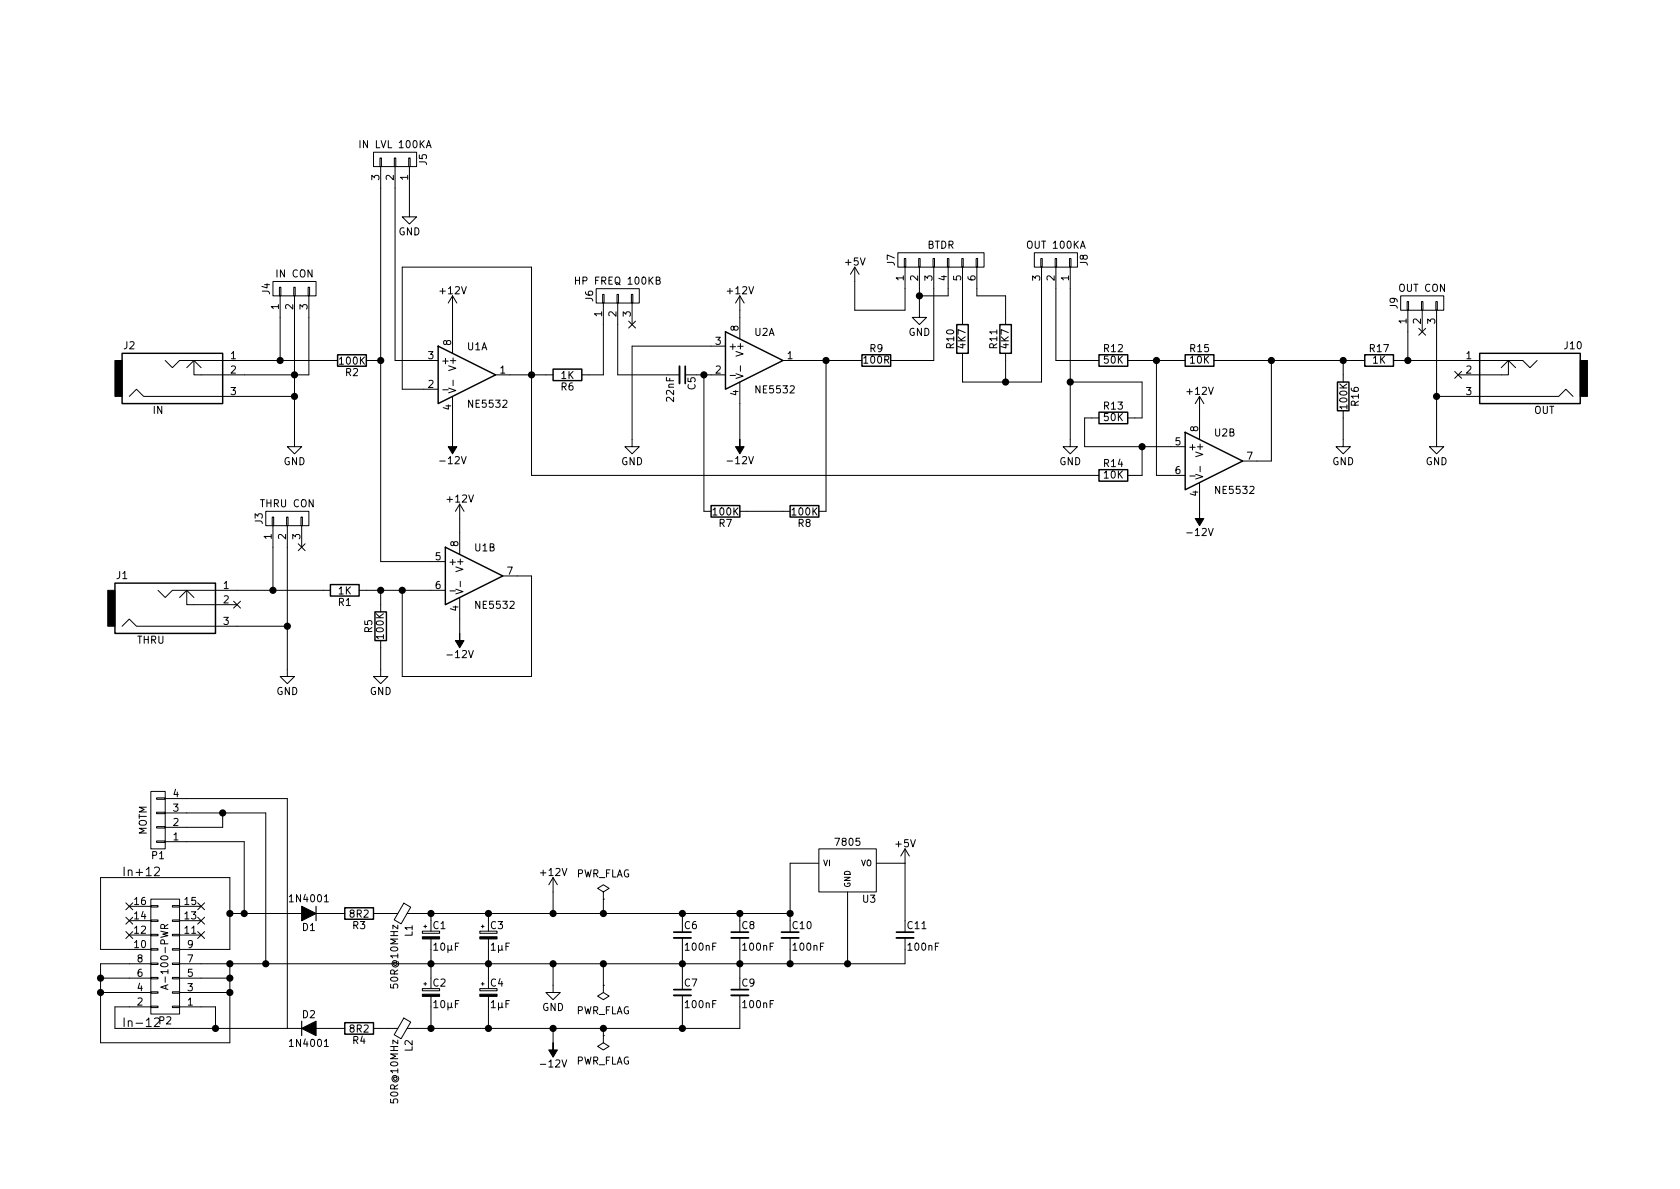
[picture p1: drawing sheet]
<svg xmlns="http://www.w3.org/2000/svg" width="297mm" height="210mm" viewBox="0 0 297 210" stroke-linecap="round" stroke-linejoin="round" font-family="sans-serif">
<g fill="none" stroke="#000" stroke-width=".18">
<path d="M66 26.9h7.7v2.6h-7.7zM67.2 27.9h.2v1.6h-.2zM67.3 29.5v69.8h11.4M69.7 27.9h.3v1.6h-.3zM69.8 29.5v34.2h7.7M72.3 27.9h.2v1.6h-.2zM72.4 29.5v8.8h1.3l-1.3 1.3-1.3-1.3h1.3M75.4 26.1l.4-1.2 .4 1.2M75.5 25.7h.6M48.3 49.8h7.6v2.5h-7.6zM49.4 50.8h.3v1.5h-.3zM49.5 52.3v11.4"/>
<path d="M51.9 50.8h.3v1.5h-.3zM52.1 52.3v26.7h1.2l-1.2 1.3-1.3-1.3h1.3M54.5 50.8h.2v1.5h-.2zM54.6 52.3v14h-20.3v-2.6M80 52.3v10.2M80 52.3l-.8 1.3M80 52.3l.8 1.3M101.8 49v1.3M101.8 49.6h.7M105.4 51h7.6v2.6h-7.6zM106.6 52.1h.2v1.5h-.2zM106.7 53.6v12.7h-3.8"/>
<path d="M109.1 52.1h.2v1.5h-.2zM109.2 53.6v12.7h10.9M111.2 56.8l1.2 1.2M111.6 52.1h.3v1.5h-.3zM111.8 53.6v3.8M112.4 56.8l-1.2 1.2M116 49.6l.6-.1v-.4l-.6-.1v1.3h.5l.2-.2v-.3l-.2-.2M130.8 52.3v7.6M130.8 52.3l-.8 1.3M130.8 52.3l.8 1.3M151.1 47.2v7.7h8.9v-7.7M151.1 47.2l-.7 1.3"/>
<path d="M151.1 47.2l.8 1.3M158.7 44.7h15.3v2.5h-15.3zM159.9 45.7h.2v1.5h-.2zM162.4 45.7h.3v1.5h-.3zM162.6 47.2v8.9h1.2l-1.2 1.3-1.3-1.3h1.3M165 45.7h.2v1.5h-.2zM165.1 47.2v16.5h-7.6M167.5 45.7h.3v1.5h-.3zM167.6 47.2v5.1h-5M170.1 45.7h.2v1.5h-.2zM170.2 47.2v10.2M172.6 45.7h.2v1.5h-.2z"/>
<path d="M172.7 47.2v5.1h5.1v5.1M182.9 44.7h7.6v2.5h-7.6zM184 45.7h.3v1.5h-.3zM184.1 47.2v20.4h-13.9v-5.1M186.6 45.7h.2v1.5h-.2zM186.7 47.2v16.5h7.6M189.1 45.7h.3v1.5h-.3zM189.2 47.2v31.8h1.3l-1.3 1.3-1.2-1.3h1.2M247.6 52.3h7.7v2.6h-7.7zM248.8 53.3h.2v1.6h-.2zM248.9 54.9v8.8M250.9 58.1l1.2 1.2"/>
<path d="M251.3 53.3h.3v1.6h-.3zM251.5 54.9v3.8M252.1 58.1l-1.2 1.2M253.9 53.3h.2v1.6h-.2zM254 54.9v24.1h1.3l-1.3 1.3-1.3-1.3h1.3M22.9 70.1l1.2-1.3 1.3 1.3h26.7M29.2 63.7l1.3 1.3 1.2-1.3h28M33 65l1.3-1.3 1.3 1.3M64.8 63.7h2.5M77.5 68.8h-6.4v-21.6h22.9v36.9h100.3M78.3 68.9h.9M79.3 68.6l1.3 .5-1.3 .4"/>
<path d="M80 70.1v7.6M80.1 67.2v1M87.6 66.3h10.2M123.2 66.3h5.1M124.5 66.3v24.1h1.2M128.3 61.2h-16.5v17.8h1.2l-1.2 1.3-1.3-1.3h1.3M129.1 66.4h.9M130.1 66.1l1.3 .4-1.3 .4M130.8 67.6v10.1M130.9 64.7v1M138.4 63.7h14M146 63.7v26.7h-1.2"/>
<path d="M177.8 62.5v5.1M189.2 67.6h12.7v6.3h-2.5M194.3 73.9h-2.5v5.1h17.7M199.4 63.7h10.1M201.9 79v5.1h-2.5M204.5 63.7v20.4h5M212.1 70.1v7.6M212.1 70.1l-.8 1.3M212.1 70.1l.8 1.3M214.6 63.7h26.7M224.8 63.7v17.8h-5.1M237.5 72.6v6.4h1.3l-1.3 1.3-1.3-1.3h1.3"/>
<path d="M237.5 63.7v3.9M246.4 63.7h22.8l1.3 1.3 1.3-1.3M254 70.1h21.6l1.3-1.3 1.2 1.3M257.2 65.7l1.2 1.2M258.4 65.7l-1.2 1.2M265.4 65l1.3-1.3 1.3 1.3M266.7 63.7v2.6h-8.9M47 90.4h7.6v2.6h-7.6zM48.1 91.4h.3v1.6h-.3zM48.3 93v11.4M50.7 91.4h.2v1.6h-.2zM50.8 93v26.6h1.3l-1.3 1.3-1.3-1.3h1.3"/>
<path d="M52.7 96.2l1.2 1.2M53.2 91.4h.3v1.6h-.3zM53.3 93v3.8M53.9 96.2l-1.2 1.2M81.3 89.1v8.9M81.3 89.1l-.8 1.3M81.3 89.1l.7 1.3M130.8 90.4h8.9M210.4 84.2h.9M211.4 83.9l1.3 .4-1.3 .4M212.1 85.3v5.1M212.2 82.5v.9"/>
<path d="M21.6 110.7l1.3-1.2 1.2 1.2h26.7M27.9 104.4l1.3 1.3 1.3-1.3h27.9M31.7 105.7l1.3-1.3 1.3 1.3M33 104.4v2.5h8.9M41.3 106.3l1.2 1.2M42.5 106.3l-1.2 1.2M63.5 104.4h15.2M67.3 113.3v6.3h1.3l-1.3 1.3-1.3-1.3h1.3M67.3 104.4v3.8M79.6 104.5h.9M80.6 104.2l1.3 .4-1.3 .4M81.3 105.7v6.3"/>
<path d="M81.4 102.8v1M88.9 101.8h5.1v17.8h-22.9v-15.2M26.7 139.9h2.5v10.2h-2.5zM22.3 159.7l1.2 1.2M23.5 159.7l-1.2 1.2M26.7 159h5v20.3h-5zM27.3 153.5l.2-.2h.4l.2 .2 .1 .3-.1 .2-.8 .9h.9M27.7 141.1h1.5v.2h-1.5zM27.7 143.6h1.5v.3h-1.5zM27.7 146.2h1.5v.2h-1.5zM27.7 148.7h1.5v.3h-1.5zM29.2 148.8h14v12.7"/>
<path d="M29.2 143.8h17.8v26.6M29.2 141.2h21.6v40.7M35 159.7l1.2 1.2M36.2 159.7l-1.2 1.2M39.4 143.8v2.5h-10.2M57.4 159.5h.7M71.4 159.7l1.2 .7-1.7 3-1.2-.7zM97.8 155.2l-.8 1.3M97.8 155.2v6.3M97.8 155.2l.8 1.3M106.7 159h.1M106.7 157.7l1-.6-1-.6-1 .6 1 .6v1.3"/>
<path d="M106.7 159v2.5M144.8 150.1h10.1v7.6h-10.1zM144.8 152.6h-5.1v10.2M149.9 157.7v12.7M154.9 152.6h5.1M160 150.1v12.7M160 150.1l-.7 1.3M160 150.1l.8 1.3M17.8 175.5h8.9M17.8 173h8.9M22.3 162.2l1.2 1.2M22.3 164.7l1.2 1.3"/>
<path d="M22.9 165.3h3.8M22.9 162.8h3.8M22.9 160.3h3.8M23.5 162.2l-1.2 1.2M23.5 164.7l-1.2 1.3M26.7 160.1h1.2v.3h-1.2zM26.7 162.7h1.2v.2h-1.2zM26.7 165.2h1.2v.3h-1.2zM26.7 167.8h1.2v.2h-1.2zM26.7 170.3h1.2v.3h-1.2zM26.7 172.8h1.2v.3h-1.2zM26.7 175.4h1.2v.2h-1.2z"/>
<path d="M26.7 177.9h1.2v.3h-1.2zM26.7 178h-6.4v3.9h40.7M26.7 170.4h-8.9v14h22.8v-14M26.7 167.9h-8.9v-12.7h22.8v12.7h-8.9M29.1 164.2l-.1-.6-.5-.1-.1 .7h1.3M29.3 174.3v.5M29.7 174.1l-1.3 .5 1.3 .4M29.7 163.5l-.6 .4M30.5 160.1h1.2v.3h-1.2zM30.5 162.7h1.2v.2h-1.2zM30.5 165.2h1.2v.3h-1.2zM30.5 167.8h1.2v.2h-1.2z"/>
<path d="M30.5 170.3h1.2v.3h-1.2zM30.5 172.8h1.2v.3h-1.2zM30.5 175.4h1.2v.2h-1.2zM30.5 177.9h1.2v.3h-1.2zM31.7 178h6.4v3.9M31.7 175.5h8.9M31.7 173h8.9M31.7 165.3h3.9M31.7 162.8h3.9M31.7 160.3h3.9M35 162.2l1.2 1.2M35 164.7l1.2 1.3"/>
<path d="M36.2 162.2l-1.2 1.2M36.2 164.7l-1.2 1.3M40.6 161.5h20.4M66 161.5h4.3M72 161.5h67.7M74.7 164.7h3v.3h-3zM74.7 174.8h3v.4h-3zM74.9 163.8h.5M74.9 174h.5M75.2 163.6v.5M75.2 173.7v.5M76.2 161.5v1.3"/>
<path d="M76.2 166v7M76.2 176.2v5.7M84.8 174.8h3.1v.4h-3.1zM84.8 164.7h3.1v.3h-3.1zM85.1 163.8h.5M85.1 174h.5M85.3 163.6v.5M85.3 173.7v.5M86.4 161.5v1.3M86.4 166v7M86.4 176.2v5.7M97.8 170.4v5.1h1.3l-1.3 1.3-1.3-1.3h1.3"/>
<path d="M106.7 174.2h.1M106.7 174.2v1.3l1 .6-1 .7-1-.7 1-.6M106.7 170.4v3.8M120.6 161.5v1.3M120.6 165.9v7.1M120.6 176v5.9M130.8 176v5.9h-58.8M130.8 161.5v1.3M130.8 165.9v7.1M139.7 165.9v4.5M160 165.9v4.5h-128.3M27.3 180.2l.2-.2h.4l.2 .2 .1 .2-.1 .3-.8 .8h.9"/>
<path d="M57.4 185.1h.7M66 181.9h4.3M71.4 180l1.2 .7-1.7 3-1.2-.7zM97.8 181.9v2.5M106.7 183.1h.1M106.7 183.1v1.3l1 .6-1 .7-1-.7 1-.6M106.7 181.9v1.2"/>
</g>
<path d="M55.9 160.3v2.5M53.3 180.6v2.5" fill="none" stroke="#000" stroke-width=".2"/>
<path d="M53.3 160.3l2.6 1.2-2.6 1.3zM53.3 181.9l2.6-1.3v2.5z" fill="#000" stroke="#000" stroke-width=".2"/>
<path d="M20.3 63.7h1.3v6.4h-1.3zM80 77.7v1.3h.8l-.8 1.3-.8-1.3h.8zM130.8 77.7v1.3h.8l-.8 1.3-.8-1.3h.8zM279.4 63.7h1.3v6.4h-1.3zM212.1 90.4v1.3h.8l-.8 1.3-.8-1.3h.8zM19 104.4h1.3v6.3h-1.3zM81.3 112v1.3h.7l-.7 1.2-.8-1.2h.8zM74.7 165.7h3v.3h-3zM74.7 175.8h3v.4h-3zM84.8 175.8h3.1v.4h-3.1zM84.8 165.7h3.1v.3h-3.1zM97.8 184.4v1.3h.8l-.8 1.2-.8-1.2h.8z" fill="#000" stroke="#000" stroke-width=".18"/>
<path d="M120.1 64.8v3M119.1 165.9h3.1M119.1 176h3.1M129.3 165.9h3M129.3 176h3M138.2 165.9h3M158.5 165.9h3" fill="none" stroke="#000" stroke-width=".33"/>
<path d="M121.2 64.8v3M119.1 164.8h3.1M119.1 175h3.1M129.3 164.8h3M129.3 175h3M138.2 164.8h3M158.5 164.8h3" fill="none" stroke="#000" stroke-width=".3"/>
<g fill="none" stroke="#000" stroke-width=".25">
<path d="M128.3 58.7l10.1 5-10.1 5.1zM169.2 57.4h2v5.1h-2zM176.8 57.4h2v5.1h-2zM21.6 62.5h17.8v8.9h-17.8zM59.7 62.7h5.1v2.1h-5.1zM77.5 61.2l10.1 5.1-10.1 5.1zM97.8 65.3h5.1v2h-5.1zM152.4 62.7h5.1v2.1h-5.1zM194.3 62.7h5.1v2.1h-5.1zM194.3 72.9h5.1v2h-5.1zM209.5 62.7h5.1v2.1h-5.1zM209.5 76.4l10.2 5.1-10.2 5.1z"/>
<path d="M236.5 67.6h2v5h-2zM241.3 62.7h5.1v2.1h-5.1zM261.6 62.5h17.8v8.9h-17.8zM78.7 96.8l10.2 5-10.2 5.1zM125.7 89.4h5.1v2h-5.1zM139.7 89.4h5.1v2h-5.1zM194.3 83.1h5.1v2h-5.1zM20.3 103.1h17.8v8.9h-17.8zM58.4 103.4h5.1v2h-5.1zM66.3 108.2h2v5.1h-2zM61 160.5h5v2.1h-5zM61 180.8h5v2.1h-5z"/>
</g>
<g fill="#000" stroke="#000" stroke-width=".25">
<circle cx="162.6" cy="52.3" r=".51"/>
<circle cx="49.5" cy="63.7" r=".51"/>
<circle cx="52.1" cy="70.1" r=".51"/>
<circle cx="52.1" cy="66.3" r=".51"/>
<circle cx="67.3" cy="63.7" r=".51"/>
<circle cx="94" cy="66.3" r=".51"/>
<circle cx="124.5" cy="66.3" r=".51"/>
<circle cx="146.1" cy="63.7" r=".51"/>
<circle cx="177.8" cy="67.6" r=".51"/>
<circle cx="189.2" cy="67.6" r=".51"/>
<circle cx="201.9" cy="79" r=".51"/>
<circle cx="204.5" cy="63.7" r=".51"/>
<circle cx="224.8" cy="63.7" r=".51"/>
<circle cx="237.5" cy="63.7" r=".51"/>
<circle cx="248.9" cy="63.7" r=".51"/>
<circle cx="254" cy="70.1" r=".51"/>
<circle cx="48.3" cy="104.4" r=".51"/>
<circle cx="50.8" cy="110.7" r=".51"/>
<circle cx="67.3" cy="104.4" r=".51"/>
<circle cx="71.1" cy="104.4" r=".51"/>
<circle cx="39.4" cy="143.8" r=".51"/>
<circle cx="17.8" cy="173" r=".51"/>
<circle cx="17.8" cy="175.5" r=".51"/>
<circle cx="40.6" cy="173" r=".51"/>
<circle cx="40.6" cy="161.5" r=".51"/>
<circle cx="40.6" cy="175.5" r=".51"/>
<circle cx="40.6" cy="170.4" r=".51"/>
<circle cx="43.2" cy="161.5" r=".51"/>
<circle cx="47" cy="170.4" r=".51"/>
<circle cx="76.2" cy="161.5" r=".51"/>
<circle cx="76.2" cy="170.4" r=".51"/>
<circle cx="86.4" cy="170.4" r=".51"/>
<circle cx="86.4" cy="161.5" r=".51"/>
<circle cx="97.8" cy="161.5" r=".51"/>
<circle cx="97.8" cy="170.4" r=".51"/>
<circle cx="106.7" cy="161.5" r=".51"/>
<circle cx="106.7" cy="170.4" r=".51"/>
<circle cx="120.7" cy="170.4" r=".51"/>
<circle cx="120.7" cy="161.5" r=".51"/>
<circle cx="130.8" cy="170.4" r=".51"/>
<circle cx="130.8" cy="161.5" r=".51"/>
<circle cx="139.7" cy="161.5" r=".51"/>
<circle cx="139.7" cy="170.4" r=".51"/>
<circle cx="149.9" cy="170.4" r=".51"/>
<circle cx="38.1" cy="181.9" r=".51"/>
<circle cx="76.2" cy="181.9" r=".51"/>
<circle cx="86.4" cy="181.9" r=".51"/>
<circle cx="97.8" cy="181.9" r=".51"/>
<circle cx="106.7" cy="181.9" r=".51"/>
<circle cx="120.7" cy="181.9" r=".51"/>
</g>
<g font-size="2.1">
<text x="21.6" y="154.9">In+12</text>
<text x="21.6" y="181.6">In-12</text>
</g>
<g font-size="1.8">
<text x="64.1" y="26.2">IN LVL 100KA</text>
<text x="75.5" y="29.2" transform="rotate(-90 75.5 29.2)">J5</text>
<text x="67.1" y="31.8" transform="rotate(-90 67.1 31.8)">3</text>
<text x="69.6" y="31.8" transform="rotate(-90 69.6 31.8)">2</text>
<text x="72.1" y="31.8" transform="rotate(-90 72.1 31.8)">1</text>
<text x="70.4" y="41.6">GND</text>
<text x="149.5" y="46.9">+5V</text>
<text x="158.2" y="46.9" transform="rotate(-90 158.2 46.9)">J7</text>
<text x="163.9" y="44">BTDR</text>
<text x="181.8" y="44">OUT 100KA</text>
<text x="192.3" y="46.9" transform="rotate(-90 192.3 46.9)">J8</text>
<text x="47.7" y="52" transform="rotate(-90 47.7 52)">J4</text>
<text x="49" y="49">IN CON</text>
<text x="77.9" y="52">+12V</text>
<text x="102.3" y="50.3">HP FREQ 100KB</text>
<text x="104.9" y="53.3" transform="rotate(-90 104.9 53.3)">J6</text>
<text x="128.7" y="52">+12V</text>
<text x="159.8" y="49.6" transform="rotate(-90 159.8 49.6)">1</text>
<text x="162.3" y="49.6" transform="rotate(-90 162.3 49.6)">2</text>
<text x="164.8" y="49.6" transform="rotate(-90 164.8 49.6)">3</text>
<text x="167.4" y="49.6" transform="rotate(-90 167.4 49.6)">4</text>
<text x="169.9" y="49.6" transform="rotate(-90 169.9 49.6)">5</text>
<text x="172.5" y="49.6" transform="rotate(-90 172.5 49.6)">6</text>
<text x="183.9" y="49.6" transform="rotate(-90 183.9 49.6)">3</text>
<text x="186.4" y="49.6" transform="rotate(-90 186.4 49.6)">2</text>
<text x="189" y="49.6" transform="rotate(-90 189 49.6)">1</text>
<text x="247.4" y="51.6">OUT CON</text>
<text x="49.3" y="54.7" transform="rotate(-90 49.3 54.7)">1</text>
<text x="51.8" y="54.7" transform="rotate(-90 51.8 54.7)">2</text>
<text x="54.4" y="54.7" transform="rotate(-90 54.4 54.7)">3</text>
<text x="106.4" y="56" transform="rotate(-90 106.4 56)">1</text>
<text x="109" y="56" transform="rotate(-90 109 56)">2</text>
<text x="111.5" y="56" transform="rotate(-90 111.5 56)">3</text>
<text x="130.6" y="58.5" transform="rotate(-90 130.6 58.5)">8</text>
<text x="133.4" y="59.4">U2A</text>
<text x="160.6" y="59.4">GND</text>
<text x="247.1" y="54.6" transform="rotate(-90 247.1 54.6)">J9</text>
<text x="248.7" y="57.2" transform="rotate(-90 248.7 57.2)">1</text>
<text x="251.2" y="57.2" transform="rotate(-90 251.2 57.2)">2</text>
<text x="253.7" y="57.2" transform="rotate(-90 253.7 57.2)">3</text>
<text x="21.9" y="61.7">J2</text>
<text x="40.8" y="63.5">1</text>
<text x="60.1" y="64.5">100K</text>
<text x="75.7" y="63.5">3</text>
<text x="78" y="64.4">+</text>
<text x="79.8" y="61.1" transform="rotate(-90 79.8 61.1)">8</text>
<text x="80.6" y="65.2" transform="rotate(-90 80.6 65.2)">V+</text>
<text x="82.6" y="61.9">U1A</text>
<text x="126.5" y="61">3</text>
<text x="128.8" y="61.8">+</text>
<text x="131.4" y="62.7" transform="rotate(-90 131.4 62.7)">V+</text>
<text x="139.2" y="63.5">1</text>
<text x="152.8" y="64.3">100R</text>
<text x="153.8" y="62.2">R9</text>
<text x="168.7" y="61.6" transform="rotate(-90 168.7 61.6)">R10</text>
<text x="170.7" y="61.6" transform="rotate(-90 170.7 61.6)">4K7</text>
<text x="176.3" y="61.6" transform="rotate(-90 176.3 61.6)">R11</text>
<text x="178.3" y="61.6" transform="rotate(-90 178.3 61.6)">4K7</text>
<text x="195.2" y="62.2">R12</text>
<text x="195.2" y="64.3">50K</text>
<text x="210.5" y="62.2">R15</text>
<text x="210.5" y="64.3">10K</text>
<text x="242.2" y="62.2">R17</text>
<text x="242.7" y="64.3">1K</text>
<text x="259.2" y="63.5">1</text>
<text x="276.7" y="61.7">J10</text>
<text x="40.8" y="66">2</text>
<text x="40.8" y="69.8">3</text>
<text x="61.1" y="66.5">R2</text>
<text x="75.7" y="68.6">2</text>
<text x="88.4" y="66">1</text>
<text x="99.2" y="69">R6</text>
<text x="99.2" y="67">1K</text>
<text x="119.2" y="70.9" transform="rotate(-90 119.2 70.9)">22nF</text>
<text x="123" y="68.9" transform="rotate(-90 123 68.9)">C5</text>
<text x="126.5" y="66">2</text>
<text x="130.6" y="69.9" transform="rotate(-90 130.6 69.9)">4</text>
<text x="133.8" y="69.5">NE5532</text>
<text x="210" y="69.8">+12V</text>
<text x="240.2" y="71.7" transform="rotate(-90 240.2 71.7)">R16</text>
<text x="259.2" y="66">2</text>
<text x="259.2" y="69.8">3</text>
<text x="27.1" y="73.2">IN</text>
<text x="79.8" y="72.5" transform="rotate(-90 79.8 72.5)">4</text>
<text x="83" y="72.1">NE5532</text>
<text x="195.2" y="72.4">R13</text>
<text x="195.2" y="74.4">50K</text>
<text x="211.8" y="76.3" transform="rotate(-90 211.8 76.3)">8</text>
<text x="214.8" y="77.2">U2B</text>
<text x="238.2" y="72.2" transform="rotate(-90 238.2 72.2)">100K</text>
<text x="271.2" y="73.2">OUT</text>
<text x="50.1" y="82.2">GND</text>
<text x="78.1" y="82.1">-12V</text>
<text x="109.8" y="82.2">GND</text>
<text x="128.9" y="82.1">-12V</text>
<text x="187.3" y="82.2">GND</text>
<text x="195.2" y="82.6">R14</text>
<text x="207.8" y="78.7">5</text>
<text x="207.8" y="83.8">6</text>
<text x="210.1" y="79.6">+</text>
<text x="212.7" y="80.4" transform="rotate(-90 212.7 80.4)">V+</text>
<text x="220.5" y="81.3">7</text>
<text x="235.5" y="82.2">GND</text>
<text x="252" y="82.2">GND</text>
<text x="46.2" y="89.7">THRU CON</text>
<text x="79.2" y="88.8">+12V</text>
<text x="195.2" y="84.6">10K</text>
<text x="211.8" y="87.7" transform="rotate(-90 211.8 87.7)">4</text>
<text x="215.1" y="87.3">NE5532</text>
<text x="46.4" y="92.7" transform="rotate(-90 46.4 92.7)">J3</text>
<text x="48" y="95.3" transform="rotate(-90 48 95.3)">1</text>
<text x="50.5" y="95.3" transform="rotate(-90 50.5 95.3)">2</text>
<text x="53.1" y="95.3" transform="rotate(-90 53.1 95.3)">3</text>
<text x="126.2" y="91.1">100K</text>
<text x="127.2" y="93.2">R7</text>
<text x="140.1" y="91.1">100K</text>
<text x="141.1" y="93.2">R8</text>
<text x="210.2" y="94.8">-12V</text>
<text x="77" y="99.1">5</text>
<text x="79.2" y="99.9">+</text>
<text x="81" y="96.6" transform="rotate(-90 81 96.6)">8</text>
<text x="81.9" y="100.8" transform="rotate(-90 81.9 100.8)">V+</text>
<text x="84" y="97.5">U1B</text>
<text x="89.7" y="101.6">7</text>
<text x="20.6" y="102.4">J1</text>
<text x="39.5" y="104.1">1</text>
<text x="39.5" y="106.7">2</text>
<text x="59.8" y="107.1">R1</text>
<text x="59.8" y="105.1">1K</text>
<text x="77" y="104.1">6</text>
<text x="84.3" y="107.6">NE5532</text>
<text x="24.2" y="113.8">THRU</text>
<text x="39.5" y="110.5">3</text>
<text x="65.8" y="111.9" transform="rotate(-90 65.8 111.9)">R5</text>
<text x="67.8" y="112.8" transform="rotate(-90 67.8 112.8)">100K</text>
<text x="81" y="108" transform="rotate(-90 81 108)">4</text>
<text x="79.4" y="116.4">-12V</text>
<text x="48.8" y="122.9">GND</text>
<text x="65.4" y="122.9">GND</text>
<text x="30.6" y="143.5">3</text>
<text x="30.6" y="141">4</text>
<text x="25.9" y="147.7" transform="rotate(-90 25.9 147.7)">MOTM</text>
<text x="30.6" y="148.6">1</text>
<text x="30.6" y="146">2</text>
<text x="147.9" y="149.5">7805</text>
<text x="158.4" y="149.8">+5V</text>
<text x="26.9" y="151.9">P1</text>
<text x="95.7" y="154.9">+12V</text>
<text x="101.7" y="155.1">PWR_FLAG</text>
<text x="23.8" y="160">16</text>
<text x="32.7" y="160">15</text>
<text x="51.5" y="159.5">1N4001</text>
<text x="152.6" y="159.6">U3</text>
<text x="23.8" y="167.6">10</text>
<text x="23.8" y="165.1">12</text>
<text x="23.8" y="162.6">14</text>
<text x="32.7" y="165.1">11</text>
<text x="32.7" y="162.6">13</text>
<text x="33.2" y="167.6">9</text>
<text x="53.5" y="164.6">D1</text>
<text x="61.9" y="162.2">8R2</text>
<text x="62.4" y="164.3">R3</text>
<text x="72.9" y="165.6" transform="rotate(-90 72.9 165.6)">L1</text>
<text x="76.6" y="164.3">C1</text>
<text x="86.7" y="164.3">C3</text>
<text x="121" y="164.3">C6</text>
<text x="131.2" y="164.3">C8</text>
<text x="140.2" y="164.3">C10</text>
<text x="160.5" y="164.3">C11</text>
<text x="24.3" y="172.7">6</text>
<text x="24.3" y="170.2">8</text>
<text x="29.7" y="173.9" transform="rotate(-90 29.7 173.9)">A-100-PWR</text>
<text x="33.2" y="172.7">5</text>
<text x="33.2" y="170.2">7</text>
<text x="76.8" y="168.1">10µF</text>
<text x="86.8" y="168.1">1µF</text>
<text x="121.3" y="168.1">100nF</text>
<text x="131.5" y="168.1">100nF</text>
<text x="140.4" y="168.1">100nF</text>
<text x="160.7" y="168.1">100nF</text>
<text x="24.3" y="177.8">2</text>
<text x="24.3" y="175.3">4</text>
<text x="33.2" y="177.8">1</text>
<text x="33.2" y="175.3">3</text>
<text x="70.4" y="174.5" transform="rotate(-90 70.4 174.5)">50R@10MHz</text>
<text x="76.6" y="174.4">C2</text>
<text x="76.8" y="178.3">10µF</text>
<text x="86.7" y="174.4">C4</text>
<text x="86.8" y="178.3">1µF</text>
<text x="95.8" y="178.8">GND</text>
<text x="101.7" y="179.3">PWR_FLAG</text>
<text x="121" y="174.4">C7</text>
<text x="121.3" y="178.3">100nF</text>
<text x="131.2" y="174.4">C9</text>
<text x="131.5" y="178.3">100nF</text>
<text x="28.1" y="181.1">P2</text>
<text x="51.5" y="185.1">1N4001</text>
<text x="53.5" y="180">D2</text>
<text x="61.9" y="182.6">8R2</text>
<text x="62.4" y="184.6">R4</text>
<text x="72.9" y="185.9" transform="rotate(-90 72.9 185.9)">L2</text>
<text x="95.9" y="188.7">-12V</text>
<text x="101.7" y="188.2">PWR_FLAG</text>
<text x="70.4" y="194.8" transform="rotate(-90 70.4 194.8)">50R@10MHz</text>
</g>
<g font-size="1.4">
<text x="145.5" y="153.2">VI</text>
<text x="152.1" y="153.2">VO</text>
<text x="150.4" y="157" transform="rotate(-90 150.4 157)">GND</text>
</g>
</svg>
